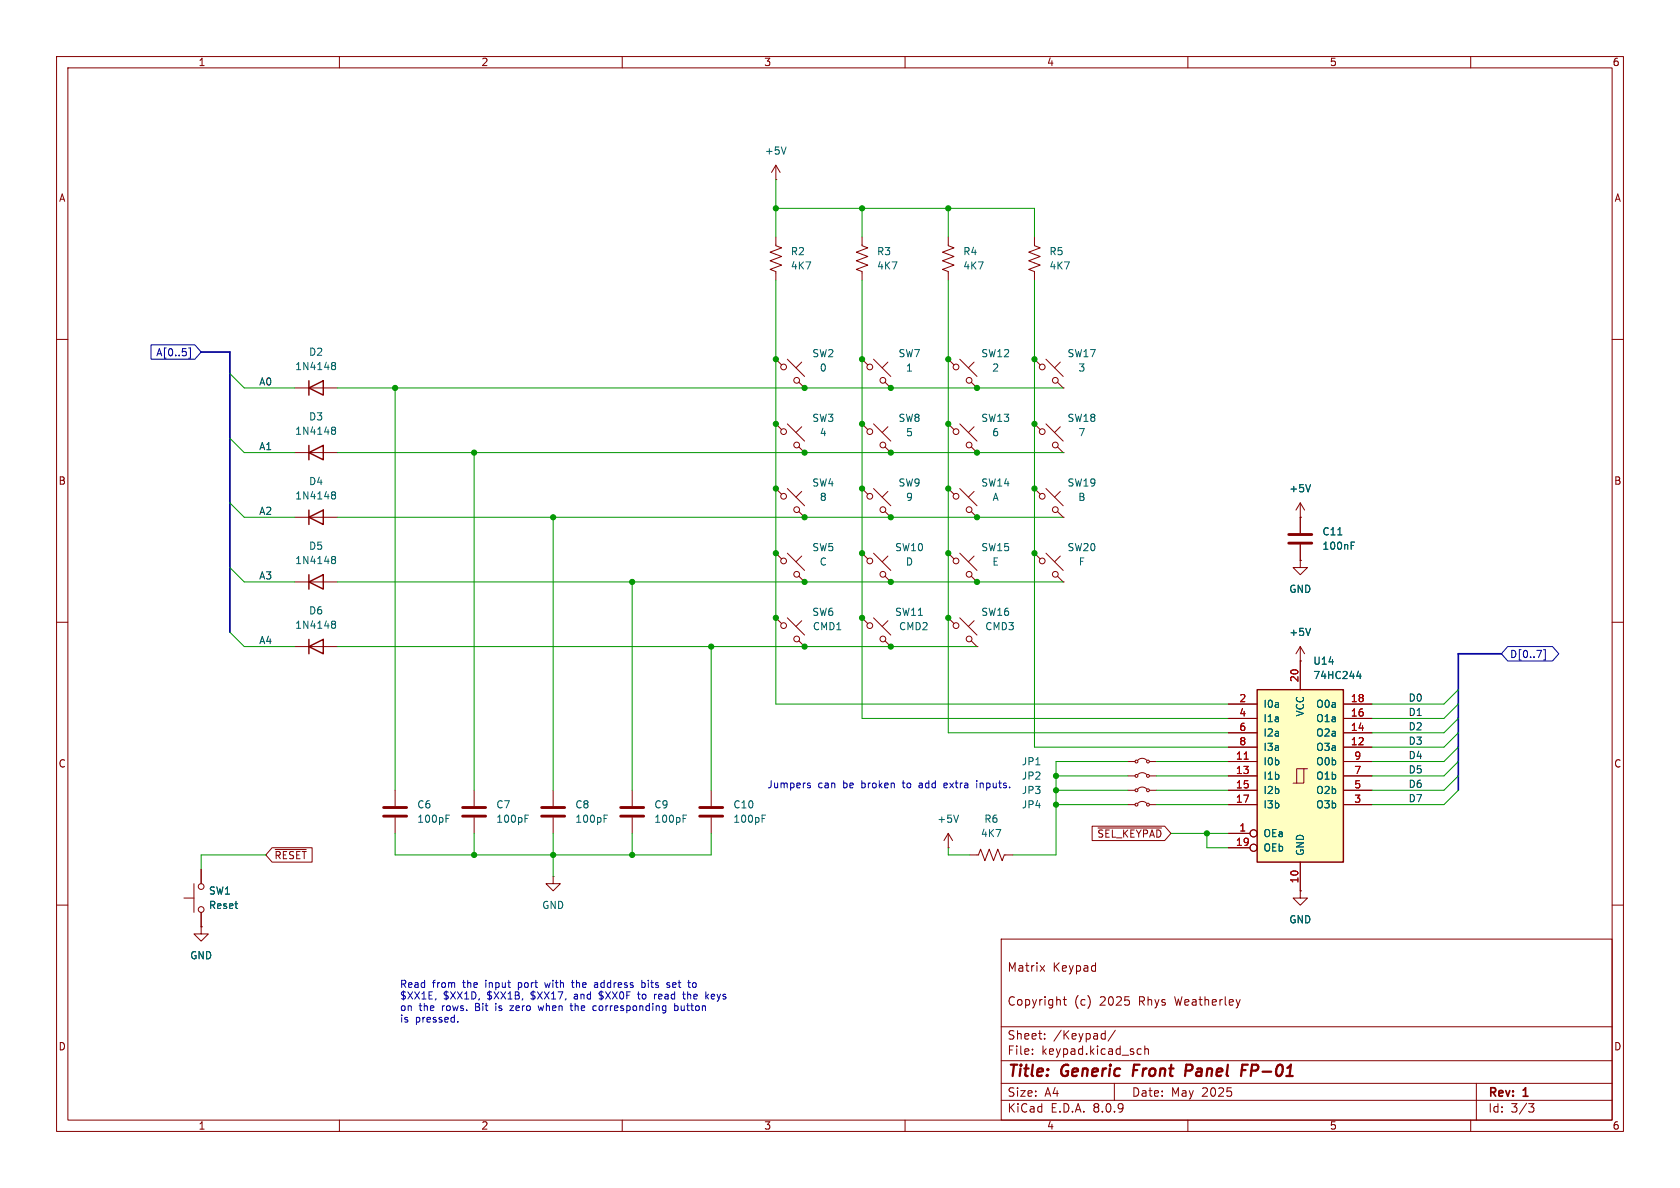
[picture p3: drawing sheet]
<svg xmlns="http://www.w3.org/2000/svg" width="297mm" height="210mm" viewBox="0 0 297 210" stroke-linecap="round" stroke-linejoin="round" font-family="sans-serif">
<g fill="none" stroke="#840000" stroke-width=".18">
<path d="M10 10h277v190h-277zM12 12h273v186h-273zM60 10v2M110 10v2M160 10v2M210 10v2M260 10v2M10 60h2M285 60h2M10 110h2M285 110h2M10 160h2"/>
<path d="M177 166h108v32h-108zM183.9 170.7l.8 1M184.7 170.7l-.8 1M188 176.7h.5M188.2 176.2v1.3l.3 .2M285 160h2M60 198v2M110 198v2M160 198v2M177 194.5h108M177 191.5h108M177 187.5h108"/>
<path d="M177 181.5h108M182.5 186.3v.1M182.5 185.5v.1M184.7 183.6v.1M184.7 182.8v.1M195 182.7l.4 .1M195.4 182.2v1.5M195.4 183.6l-.4 .1M197 191.5v3M197.2 182.1l-1.3 2M201.2 186.3h.5M201.2 185.5h.5"/>
<path d="M202.4 185.5l.2-.1 .4 .1v.9M202.4 184.9v1.5M210 198v2M260 198v2M261 191.5v6.5M270.2 195.1h1l-.5 .6 .4 .1 .1 .5-.3 .3h-.4"/>
</g>
<path d="M200.5 188.2l-.2 2M210.5 188.2h-.8l-.2 2M210.6 189.2l-1 .1M219.5 189.2h.7M219.6 188.2h1" fill="none" stroke="#840000" stroke-width=".4"/>
<path d="M222.2 121.9h15.3v30.5h-15.3z" fill="#ffffc2"/>
<g fill="none" stroke="#840000" stroke-width=".18">
<path d="M137.2 31.8h.1M137.2 29.2l-.8 1.3M137.2 29.2v2.6M137.2 29.2l.7 1.3M137.2 41.9v1.5l1 .4-2.1 .8 2.1 .7-2.1 .8 2.1 .8-2.1 .7 1.1 .4v1.5M152.4 41.9v1.5l1 .4-2 .8 2 .7-2 .8 2 .8-2 .7 1 .4v1.5M167.6 41.9v1.5l1.1 .4-2.1 .8 2.1 .7-2.1 .8 2.1 .8-2.1 .7 1 .4v1.5M182.9 41.9v1.5l1 .4-2 .8 2 .7-2 .8 2 .8-2 .7 1 .4v1.5M52.1 68.6h7.6M137.2 74.9l1 1M137.2 74.9h.1M137.2 63.5l1 1"/>
<path d="M137.2 63.5h.1M139.2 74.9l3 3.1M139.2 63.5l3 3M141.2 79l1 1M141.2 67.6l1 1M141.7 75.4l-1 1.1M141.7 64l-1 1M142.2 68.6h.1M152.4 74.9l1 1M152.4 74.9h.1M152.4 63.5l1 1M152.4 63.5h.1"/>
<path d="M154.4 74.9l3.1 3.1M154.4 63.5l3.1 3M156.5 79l1 1M156.5 67.6l1 1M157 75.4l-1 1.1M157 64l-1 1M157.5 68.6h.1M167.6 74.9l1.1 1M167.6 74.9h.1M167.6 63.5l1.1 1M167.6 63.5h.1M169.7 74.9l3 3.1"/>
<path d="M169.7 63.5l3 3M171.7 79l1 1M171.7 67.6l1 1M172.2 75.4l-1 1.1M172.2 64l-1 1M172.7 68.6h.1M182.9 74.9l1 1M182.9 74.9h.1M182.9 63.5l1 1M182.9 63.5h.1M184.9 74.9l3.1 3.1M184.9 63.5l3.1 3"/>
<path d="M186.9 79l1.1 1M186.9 67.6l1.1 1M187.5 75.4l-1.1 1.1M187.5 64l-1.1 1M188 68.6h.1M52.1 91.4h7.6M52.1 80h7.6M137.2 86.4l1 1M137.2 86.4h.1M137.2 97.8l1 1M137.2 97.8h.1M139.2 86.4l3 3"/>
<path d="M139.2 97.8l3 3M141.2 90.4l1 1M141.7 86.9l-1 1M141.7 98.3l-1 1M142.2 91.4h.1M142.2 80h.1M152.4 86.4l1 1M152.4 86.4h.1M152.4 97.8l1 1M152.4 97.8h.1M154.4 86.4l3.1 3M154.4 97.8l3.1 3"/>
<path d="M156.5 90.4l1 1M157 86.9l-1 1M157 98.3l-1 1M157.5 91.4h.1M157.5 80h.1M167.6 86.4l1.1 1M167.6 86.4h.1M167.6 97.8l1.1 1M167.6 97.8h.1M169.7 86.4l3 3M169.7 97.8l3 3M171.7 90.4l1 1"/>
<path d="M172.2 86.9l-1 1M172.2 98.3l-1 1M172.7 91.4h.1M172.7 80h.1M182.9 86.4l1 1M182.9 86.4h.1M182.9 97.8l1 1M182.9 97.8h.1M184.9 86.4l3.1 3M184.9 97.8l3.1 3M186.9 90.4l1.1 1M187.5 86.9l-1.1 1"/>
<path d="M187.5 98.3l-1.1 1M188 80h.1M188 91.4h.1M229.9 99.1v1.2h1.2l-1.2 1.3-1.3-1.3h1.3M229.9 99.1h.1M229.9 91.4h.1M229.9 88.9v5.3M229.9 96.3v2.8M229.9 88.9l-.8 1.3M229.9 88.9l.7 1.3M52.1 102.9h7.6M52.1 114.3h7.6"/>
<path d="M137.2 109.2l1 1M137.2 109.2h.1M139.2 109.2l3 3.1M141.2 101.9l1 1M141.2 113.3l1 1M141.7 109.7l-1 1M142.2 102.9h.1M142.2 114.3h.1M152.4 109.2l1 1M152.4 109.2h.1M154.4 109.2l3.1 3.1M156.5 113.3l1 1"/>
<path d="M156.5 101.9l1 1M157 109.7l-1 1M157.5 114.3h.1M157.5 102.9h.1M167.6 109.2l1.1 1M167.6 109.2h.1M169.7 109.2l3 3.1M171.7 113.3l1 1M171.7 101.9l1 1M172.2 109.7l-1 1M172.7 114.3h.1M172.7 102.9h.1"/>
<path d="M186.9 101.9l1.1 1M188 102.9h.1M229.9 116.8h.1M229.9 114.3v7.6M229.9 114.3l-.8 1.3M229.9 114.3l.7 1.3M69.8 139.7v2.8M83.8 139.7v2.8M97.8 139.7v2.8M111.8 139.7v2.8M125.7 139.7v2.8M199.4 134.6h1.3"/>
<path d="M199.4 137.2h1.3M199.4 139.7h1.3M201.2 134.4a1.08 1.08 0 0 1 1.5 0M201.2 139.4a1.08 1.08 0 0 1 1.5 0M201.2 136.9a1.08 1.08 0 0 1 1.5 0M203.2 134.6h1.3M203.2 137.2h1.3M203.2 139.7h1.3M217.2 134.6h5M217.2 132.1h5M217.2 137.2h5M217.2 129.5h5"/>
<path d="M217.2 139.7h5M217.2 127h5M217.2 124.5h5M230.5 135.9h-1.3v2.5M231.1 135.9h-.6v2.5h-1.9M237.5 134.6h5.1M237.5 132.1h5.1M237.5 137.2h5.1M237.5 129.5h5.1M237.5 139.7h5.1M237.5 127h5.1M237.5 124.5h5.1"/>
<path d="M32.5 158.8h1.8M34.3 156.2v5.1M35.6 153.7v2.5M48.1 149.9h7.1v2.5h-7.1l-1.1-1.3zM48.6 150.2h5.5M69.8 144.5v2.8M83.8 144.5v2.8M97.8 154.9v1.3h1.3l-1.3 1.3-1.3-1.3h1.3M97.8 154.9h.1M97.8 144.5v2.8M111.8 144.5v2.8M125.7 144.5v2.8"/>
<path d="M167.6 149.9h.1M167.6 147.3l-.7 1.3M167.6 147.3v2.6M167.6 147.3l.8 1.3M171.4 151.1h1.6l.4-1 .7 2 .8-2 .7 2 .8-2 .8 2 .3-1h1.6M193.1 146h12.8l1.1 1.3-1.1 1.3h-12.8zM194.1 146.4h11.3M199.4 142.2h1.3M201.2 142a1.08 1.08 0 0 1 1.5 0M203.2 142.2h1.3M217.2 147.3h3.8M217.2 142.2h5"/>
<path d="M217.2 149.9h3.8M229.9 157.5v1.3h1.2l-1.2 1.2-1.3-1.2h1.3M229.9 157.5h.1M229.9 152.4v5.1M237.5 142.2h5.1M35.6 163.8v1.3h1.2l-1.2 1.3-1.3-1.3h1.3M35.6 163.8h.1M35.6 161.3v2.5"/>
<circle cx="138.5" cy="76.3" r=".51"/>
<circle cx="138.5" cy="64.9" r=".51"/>
<circle cx="140.8" cy="78.7" r=".51"/>
<circle cx="140.8" cy="67.2" r=".51"/>
<circle cx="153.8" cy="64.9" r=".51"/>
<circle cx="153.8" cy="76.3" r=".51"/>
<circle cx="156.1" cy="78.7" r=".51"/>
<circle cx="156.1" cy="67.2" r=".51"/>
<circle cx="169" cy="64.9" r=".51"/>
<circle cx="169" cy="76.3" r=".51"/>
<circle cx="171.3" cy="78.7" r=".51"/>
<circle cx="171.3" cy="67.2" r=".51"/>
<circle cx="184.3" cy="76.3" r=".51"/>
<circle cx="184.3" cy="64.9" r=".51"/>
<circle cx="186.6" cy="78.7" r=".51"/>
<circle cx="186.6" cy="67.2" r=".51"/>
<circle cx="138.5" cy="99.2" r=".51"/>
<circle cx="138.5" cy="87.7" r=".51"/>
<circle cx="140.8" cy="90.1" r=".51"/>
<circle cx="153.8" cy="87.7" r=".51"/>
<circle cx="153.8" cy="99.2" r=".51"/>
<circle cx="156.1" cy="90.1" r=".51"/>
<circle cx="169" cy="87.7" r=".51"/>
<circle cx="169" cy="99.2" r=".51"/>
<circle cx="171.3" cy="90.1" r=".51"/>
<circle cx="184.3" cy="99.2" r=".51"/>
<circle cx="184.3" cy="87.7" r=".51"/>
<circle cx="186.6" cy="90.1" r=".51"/>
<circle cx="138.5" cy="110.6" r=".51"/>
<circle cx="140.8" cy="113" r=".51"/>
<circle cx="140.8" cy="101.5" r=".51"/>
<circle cx="153.8" cy="110.6" r=".51"/>
<circle cx="156.1" cy="101.5" r=".51"/>
<circle cx="156.1" cy="113" r=".51"/>
<circle cx="169" cy="110.6" r=".51"/>
<circle cx="171.3" cy="113" r=".51"/>
<circle cx="171.3" cy="101.5" r=".51"/>
<circle cx="186.6" cy="101.5" r=".51"/>
<circle cx="200.9" cy="139.7" r=".25"/>
<circle cx="200.9" cy="134.6" r=".25"/>
<circle cx="200.9" cy="137.2" r=".25"/>
<circle cx="202.9" cy="139.7" r=".25"/>
<circle cx="202.9" cy="134.6" r=".25"/>
<circle cx="202.9" cy="137.2" r=".25"/>
<circle cx="35.6" cy="156.7" r=".51"/>
<circle cx="200.9" cy="142.2" r=".25"/>
<circle cx="202.9" cy="142.2" r=".25"/>
<circle cx="221.6" cy="149.9" r=".63"/>
<circle cx="221.6" cy="147.3" r=".63"/>
<circle cx="35.6" cy="160.8" r=".51"/>
</g>
<path d="M54.6 68.6l2.5-1.3v2.6zM54.6 67.3v2.6M54.6 78.7v2.6M54.6 91.4l2.5-1.2v2.5zM54.6 80l2.5-1.3v2.6zM54.6 90.2v2.5M54.6 102.9l2.5-1.3v2.5zM54.6 114.3l2.5-1.3v2.6zM54.6 101.6v2.5M54.6 113v2.6M222.2 121.9h15.3v30.5h-15.3z" fill="none" stroke="#840000" stroke-width=".25"/>
<path d="M220 134.2h.7" fill="none" stroke="#a90000" stroke-width=".18"/>
<g fill="none" stroke="#006464" stroke-width=".18">
<path d="M139 26l-.4 1.2M58.7 64.1h.4l.2 .1v.2l-.2 .2M58.7 75.6l.4-.1 .2 .1v.2l-.2 .3M58.7 76l.1 .1M58.7 64.6h.1M58.8 76.1h.3M58.8 76.1h-.1M58.8 64.6h.3M58.8 64.6l-.1 .1M59.1 64.6l.2 .3v.3l-.2 .1h-.4M59.1 76.1l.2 .2v.4l-.2 .1-.4-.1M58.7 87.4l.1 .1"/>
<path d="M58.7 87l.4-.1 .2 .2v.1l-.2 .3M58.7 98.4h.4l.2 .1v.2l-.2 .2M58.7 98.9h.1M58.8 87.5h.3M58.8 87.5h-.1M58.8 98.9h.3M58.8 98.9l-.1 .1M59.1 87.5l.2 .2v.4l-.2 .1-.4-.1M59.1 98.9l.2 .3v.3l-.2 .1h-.4M231.7 85.7l-.4 1.2M236.5 94.6h.7M238.9 96.4h.4"/>
<path d="M238.9 95.8h.6M58.7 109.9l.4-.1 .2 .1v.2l-.2 .2M58.7 110.3h.1M58.8 110.3h.3M58.8 110.3l-.1 .1M59.1 110.3l.2 .3v.3l-.2 .2-.4-.1M231.7 111.1l-.4 1.2M240.2 118.6l-.3 .9h.7M240.5 119.1v.9M78.9 144.7h.4M78.9 144.1h.6M92.8 144.7h.4"/>
<path d="M92.8 144.1h.6M106.8 144.7h.4M106.8 144.1h.6M120.8 144.7h.4M120.8 144.1h.6M134.7 144.7h.5M134.7 144.1h.6M169.5 144.1l-.5 1.3"/>
</g>
<path d="M227.8 96h4.1M227.8 94.5h4.1M67.8 144.3h4.1M67.8 142.7h4.1M81.8 144.3h4.1M81.8 142.7h4.1M95.8 144.3h4M95.8 142.7h4M109.7 144.3h4.1M109.7 142.7h4.1M123.7 144.3h4.1M123.7 142.7h4.1" fill="none" stroke="#840000" stroke-width=".51"/>
<path d="M26.7 61h7.7l1.2 1.2-1.2 1.3h-7.7zM33.4 61.5h.3v1.8h-.3M266.5 114.3h8l1.1 1.3-1.1 1.2h-8l-1.1-1.2zM272.9 114.8h.3v1.9h-.3" fill="none" stroke="#000084" stroke-width=".18"/>
<g fill="none" stroke="#0000c2" stroke-width=".18">
<path d="M142.8 138.8l.5 .2-.1 .2-.3 .1M142.8 138.5h.4M162.6 138.4l-.1 .1M162.6 138.8l-.1 .2 .1 .3M167.3 138.4h-.2l-.2 .2v.6l.4 .1M167.5 138.7l-.6 .1M172.7 138v.1M172.7 138.4v.9M90.1 177.8h.7l-.7 .8h.7M95.1 177.8l.3 .8 .2-.6M96.3 173.7l.2 .9M100.8 177.8h.5"/>
<path d="M100.9 177.4v1.1l.4 .1M101 173.7h.5M101.2 173.3v1.1l.3 .2M104.9 177.9h.5M104.9 178.6h.5M105.1 173.8h.5M105.7 174l-.5 .1-.1 .2 .1 .3 .5-.1M105.9 176.5l.2 .1M106 175.5l-.1 .2 .1 .2M112.7 175.8h.5M112.9 175.3v1.1l.3 .2M113.5 173.8l.3-.1 .3 .2-.1 .6h-.5"/>
<path d="M113.5 173.3v1.3M116.1 175.8l-.4 .2M117.9 173.8h.5M117.9 174.1l.5 .1v.2l-.2 .2-.3-.1M119.3 177.9l.3-.1 .3 .2-.1 .6h-.5M119.3 177.4v1.2M120.7 175.8h.4M120.8 175.3v1.1l.3 .2M122.5 173.8l.2-.1 .3 .1 .1 .5-.1 .2-.3 .1-.2-.2zM124.9 176.1l.4 .5M125.3 175.8l-.5 .4M80.9 180.6v.1"/>
</g>
<path d="M35.6 62.2h5v49.6M265.4 115.6h-7.6v24.1" fill="none" stroke="#000084" stroke-width=".3"/>
<g fill="none" stroke="#009600" stroke-width=".18">
<path d="M137.2 36.8h45.7v5.1M137.2 31.8v10.1M152.4 36.8v5.1M167.6 36.8v5.1M137.2 49.5v75h80M152.4 49.5v77.5h64.8M167.6 49.5v80h49.6M182.9 49.5v82.6h34.3M40.6 66l2.6 2.6h8.9M40.6 77.5l2.6 2.5h8.9M59.7 68.6h128.3M69.8 68.6v71.1"/>
<path d="M40.6 88.9l2.6 2.5h8.9M59.7 80h128.3M59.7 91.4h128.3M83.8 80v59.7M97.8 91.4v48.3M40.6 100.3l2.6 2.6h8.9M40.6 111.8l2.6 2.5h8.9M59.7 102.9h128.3M59.7 114.3h113M111.8 102.9v36.8M125.7 114.3v25.4M186.7 137.2h12.7"/>
<path d="M186.7 139.7h12.7M199.4 134.6h-12.7v16.5h-7.6M204.5 137.2h12.7M204.5 139.7h12.7M204.5 134.6h12.7M257.8 139.7l-2.5 2.5h-12.7M257.8 134.6l-2.5 2.6h-12.7M257.8 137.2l-2.5 2.5h-12.7M257.8 127l-2.5 2.5h-12.7M257.8 132.1l-2.5 2.5h-12.7M257.8 124.5l-2.5 2.5h-12.7M257.8 121.9l-2.5 2.6h-12.7"/>
<path d="M257.8 129.5l-2.5 2.6h-12.7M47 151.1h-11.4v2.6M69.8 147.3v3.8h55.9v-3.8M83.8 147.3v3.8M97.8 147.3v7.6M111.8 147.3v3.8M167.6 149.9v1.2h3.8M186.7 142.2h12.7M204.5 142.2h12.7M207 147.3h10.2M213.4 147.3v2.6h3.8"/>
</g>
<g fill="#009600" stroke="#009600" stroke-width=".18">
<circle cx="152.4" cy="86.4" r=".46"/>
<circle cx="157.5" cy="80" r=".46"/>
<circle cx="152.4" cy="74.9" r=".46"/>
<circle cx="157.5" cy="91.4" r=".46"/>
<circle cx="142.2" cy="114.3" r=".46"/>
<circle cx="111.8" cy="151.1" r=".46"/>
<circle cx="137.2" cy="63.5" r=".46"/>
<circle cx="152.4" cy="63.5" r=".46"/>
<circle cx="142.2" cy="68.6" r=".46"/>
<circle cx="137.2" cy="74.9" r=".46"/>
<circle cx="137.2" cy="86.4" r=".46"/>
<circle cx="142.2" cy="80" r=".46"/>
<circle cx="213.4" cy="147.3" r=".46"/>
<circle cx="152.4" cy="97.8" r=".46"/>
<circle cx="157.5" cy="102.9" r=".46"/>
<circle cx="152.4" cy="109.2" r=".46"/>
<circle cx="137.2" cy="109.2" r=".46"/>
<circle cx="157.5" cy="114.3" r=".46"/>
<circle cx="142.2" cy="102.9" r=".46"/>
<circle cx="137.2" cy="97.8" r=".46"/>
<circle cx="142.2" cy="91.4" r=".46"/>
<circle cx="172.7" cy="80" r=".46"/>
<circle cx="167.6" cy="74.9" r=".46"/>
<circle cx="182.9" cy="74.9" r=".46"/>
<circle cx="182.9" cy="86.4" r=".46"/>
<circle cx="167.6" cy="86.4" r=".46"/>
<circle cx="167.6" cy="109.2" r=".46"/>
<circle cx="111.8" cy="102.9" r=".46"/>
<circle cx="97.8" cy="91.4" r=".46"/>
<circle cx="97.8" cy="151.1" r=".46"/>
<circle cx="125.7" cy="114.3" r=".46"/>
<circle cx="83.8" cy="151.1" r=".46"/>
<circle cx="157.5" cy="68.6" r=".46"/>
<circle cx="167.6" cy="63.5" r=".46"/>
<circle cx="152.4" cy="36.8" r=".46"/>
<circle cx="167.6" cy="36.8" r=".46"/>
<circle cx="137.2" cy="36.8" r=".46"/>
<circle cx="182.9" cy="63.5" r=".46"/>
<circle cx="172.7" cy="68.6" r=".46"/>
<circle cx="172.7" cy="91.4" r=".46"/>
<circle cx="167.6" cy="97.8" r=".46"/>
<circle cx="182.9" cy="97.8" r=".46"/>
<circle cx="186.7" cy="139.7" r=".46"/>
<circle cx="186.7" cy="142.2" r=".46"/>
<circle cx="172.7" cy="102.9" r=".46"/>
<circle cx="186.7" cy="137.2" r=".46"/>
<circle cx="83.8" cy="80" r=".46"/>
<circle cx="69.8" cy="68.6" r=".46"/>
</g>
<g font-size="2.8" fill="#840000">
<text x="178" y="190.9">Title:</text>
<text x="187.7" y="190.9">Generic</text>
<text x="201.1" y="190.9">Front</text>
<text x="211.2" y="190.9">Panel</text>
<text x="221.9" y="190.9">FP-01</text>
</g>
<g font-size="2.1" fill="#840000">
<text x="178" y="172">Matrix</text>
<text x="186.1" y="172">Keypad</text>
<text x="178" y="178">Copyright</text>
<text x="189.9" y="178">(c)</text>
<text x="194.5" y="178">2025</text>
<text x="201.5" y="178">Rhys</text>
<text x="208" y="178">Weatherley</text>
<text x="178" y="184">Sheet:</text>
<text x="186.2" y="184">/Keypad/</text>
<text x="178" y="186.7">File:</text>
<text x="184.1" y="186.7">keypad.kicad_sch</text>
<text x="178" y="196.9">KiCad</text>
<text x="178" y="194.1">Size:</text>
<text x="184.7" y="194.1">A4</text>
<text x="185.7" y="196.9">E.D.A.</text>
<text x="193.3" y="196.9">8.0.9</text>
<text x="200" y="194.1">Date:</text>
<text x="207" y="194.1">May</text>
<text x="212.5" y="194.1">2025</text>
<text x="263" y="194.3">Rev:</text>
<text x="263" y="196.9">Id:</text>
<text x="267.1" y="196.9">3/3</text>
<text x="269.4" y="194.3">1</text>
</g>
<g font-size="1.8" fill="#840000">
<text x="35" y="11.9">1</text>
<text x="85" y="11.9">2</text>
<text x="135" y="11.9">3</text>
<text x="185" y="11.9">4</text>
<text x="235" y="11.9">5</text>
<text x="285" y="11.9">6</text>
<text x="10.3" y="35.9">A</text>
<text x="285.3" y="35.9">A</text>
<text x="10.3" y="85.9">B</text>
<text x="285.3" y="85.9">B</text>
<text x="10.3" y="135.9">C</text>
<text x="285.3" y="135.9">C</text>
<text x="193.9" y="148.3">~{SEL_KEYPAD}</text>
<text x="48.4" y="152.1">~{RESET}</text>
<text x="10.3" y="185.9">D</text>
<text x="285.3" y="185.9">D</text>
<text x="35" y="199.9">1</text>
<text x="85" y="199.9">2</text>
<text x="135" y="199.9">3</text>
<text x="185" y="199.9">4</text>
<text x="235" y="199.9">5</text>
<text x="285" y="199.9">6</text>
</g>
<g font-size="1.8" fill="#006464">
<text x="135.1" y="27.5">+5V</text>
<text x="139.7" y="45.3">R2</text>
<text x="139.7" y="47.9">4K7</text>
<text x="154.9" y="45.3">R3</text>
<text x="154.9" y="47.9">4K7</text>
<text x="170.2" y="45.3">R4</text>
<text x="170.2" y="47.9">4K7</text>
<text x="185.4" y="45.3">R5</text>
<text x="185.4" y="47.9">4K7</text>
<text x="52.1" y="65.6">1N4148</text>
<text x="54.5" y="63.1">D2</text>
<text x="143.5" y="63.3">SW2</text>
<text x="144.8" y="65.9">0</text>
<text x="158.7" y="63.3">SW7</text>
<text x="160.1" y="65.9">1</text>
<text x="173.4" y="63.3">SW12</text>
<text x="175.3" y="65.9">2</text>
<text x="188.6" y="63.3">SW17</text>
<text x="190.6" y="65.9">3</text>
<text x="52.1" y="77.1">1N4148</text>
<text x="54.5" y="74.5">D3</text>
<text x="143.5" y="74.8">SW3</text>
<text x="144.8" y="77.3">4</text>
<text x="158.7" y="74.8">SW8</text>
<text x="160.1" y="77.3">5</text>
<text x="173.4" y="74.8">SW13</text>
<text x="175.3" y="77.3">6</text>
<text x="188.6" y="74.8">SW18</text>
<text x="190.6" y="77.3">7</text>
<text x="52.1" y="88.5">1N4148</text>
<text x="54.5" y="86">D4</text>
<text x="143.5" y="86.2">SW4</text>
<text x="144.8" y="88.7">8</text>
<text x="158.7" y="86.2">SW9</text>
<text x="160.1" y="88.7">9</text>
<text x="173.4" y="86.2">SW14</text>
<text x="175.4" y="88.7">A</text>
<text x="188.6" y="86.2">SW19</text>
<text x="190.5" y="88.7">B</text>
<text x="227.8" y="87.2">+5V</text>
<text x="233.7" y="94.8">C11</text>
<text x="52.1" y="99.9">1N4148</text>
<text x="54.5" y="97.4">D5</text>
<text x="143.5" y="97.6">SW5</text>
<text x="144.8" y="100.2">C</text>
<text x="158.1" y="97.6">SW10</text>
<text x="160" y="100.2">D</text>
<text x="173.4" y="97.6">SW15</text>
<text x="175.3" y="100.2">E</text>
<text x="188.6" y="97.6">SW20</text>
<text x="190.6" y="100.2">F</text>
<text x="233.7" y="97.4">100nF</text>
<text x="227.8" y="105">GND</text>
<text x="52.1" y="111.4">1N4148</text>
<text x="54.5" y="108.8">D6</text>
<text x="143.5" y="109.1">SW6</text>
<text x="143.6" y="111.6">CMD1</text>
<text x="158.1" y="109.1">SW11</text>
<text x="158.8" y="111.6">CMD2</text>
<text x="173.4" y="109.1">SW16</text>
<text x="174.1" y="111.6">CMD3</text>
<text x="227.8" y="112.6">+5V</text>
<text x="232.1" y="117.7">U14</text>
<text x="223.3" y="125.3">I0a</text>
<text x="232.1" y="120.2">74HC244</text>
<text x="232.6" y="125.3">O0a</text>
<text x="223.3" y="127.9">I1a</text>
<text x="223.3" y="130.4">I2a</text>
<text x="230.7" y="126.8" transform="rotate(-90 230.7 126.8)">VCC</text>
<text x="232.6" y="130.4">O2a</text>
<text x="232.6" y="127.9">O1a</text>
<text x="180.5" y="135.5">JP1</text>
<text x="223.3" y="135.5">I0b</text>
<text x="223.3" y="132.9">I3a</text>
<text x="232.6" y="132.9">O3a</text>
<text x="232.6" y="135.5">O0b</text>
<text x="73.7" y="143.1">C6</text>
<text x="87.6" y="143.1">C7</text>
<text x="101.6" y="143.1">C8</text>
<text x="115.6" y="143.1">C9</text>
<text x="129.5" y="143.1">C10</text>
<text x="180.5" y="140.6">JP3</text>
<text x="180.5" y="143.1">JP4</text>
<text x="180.5" y="138">JP2</text>
<text x="223.3" y="138">I1b</text>
<text x="223.3" y="140.6">I2b</text>
<text x="223.3" y="143.1">I3b</text>
<text x="232.6" y="143.1">O3b</text>
<text x="232.6" y="140.6">O2b</text>
<text x="232.6" y="138">O1b</text>
<text x="73.7" y="145.6">100pF</text>
<text x="87.6" y="145.6">100pF</text>
<text x="101.6" y="145.6">100pF</text>
<text x="115.6" y="145.6">100pF</text>
<text x="129.5" y="145.6">100pF</text>
<text x="165.6" y="145.6">+5V</text>
<text x="173.3" y="148.2">4K7</text>
<text x="173.9" y="145.6">R6</text>
<text x="223.3" y="148.2">OEa</text>
<text x="223.3" y="150.7">OEb</text>
<text x="230.7" y="151.4" transform="rotate(-90 230.7 151.4)">GND</text>
<text x="36.8" y="158.3">SW1</text>
<text x="36.8" y="160.9">Reset</text>
<text x="95.8" y="160.9">GND</text>
<text x="227.8" y="163.4">GND</text>
<text x="33.5" y="169.8">GND</text>
</g>
<g font-size="1.8" fill="#000084">
<text x="27.5" y="63.2">A[0..5]</text>
<text x="266.9" y="116.5">D[0..7]</text>
</g>
<g font-size="1.8" fill="#0f0f0f">
<text x="45.7" y="68.2">A0</text>
<text x="45.7" y="79.7">A1</text>
<text x="45.7" y="91.1">A2</text>
<text x="45.7" y="102.5">A3</text>
<text x="45.7" y="114">A4</text>
<text x="248.9" y="124.1">D0</text>
<text x="248.9" y="126.7">D1</text>
<text x="248.9" y="131.7">D3</text>
<text x="248.9" y="129.2">D2</text>
<text x="248.9" y="134.3">D4</text>
<text x="248.9" y="136.8">D5</text>
<text x="248.9" y="141.9">D7</text>
<text x="248.9" y="139.4">D6</text>
</g>
<g font-size="1.8" fill="#a90000">
<text x="219" y="124.2">2</text>
<text x="229.6" y="120.7" transform="rotate(-90 229.6 120.7)">20</text>
<text x="238.7" y="124.2">18</text>
<text x="219" y="126.7">4</text>
<text x="219" y="129.3">6</text>
<text x="219" y="131.8">8</text>
<text x="238.7" y="131.8">12</text>
<text x="238.7" y="129.3">14</text>
<text x="238.7" y="126.7">16</text>
<text x="218.4" y="134.4">11</text>
<text x="218.4" y="136.9">13</text>
<text x="239.3" y="136.9">7</text>
<text x="239.3" y="134.4">9</text>
<text x="218.4" y="139.4">15</text>
<text x="218.4" y="142">17</text>
<text x="239.3" y="142">3</text>
<text x="239.3" y="139.4">5</text>
<text x="218.4" y="149.6">19</text>
<text x="219" y="147.1">1</text>
<text x="229.6" y="156.3" transform="rotate(-90 229.6 156.3)">10</text>
</g>
<g font-size="1.8" fill="#0000c2">
<text x="135.6" y="139.6">Jumpers</text>
<text x="144.6" y="139.6">can</text>
<text x="149.2" y="139.6">be</text>
<text x="152.6" y="139.6">broken</text>
<text x="160.1" y="139.6">to</text>
<text x="163.1" y="139.6">add</text>
<text x="167.7" y="139.6">extra</text>
<text x="173.7" y="139.6">inputs.</text>
<text x="70.6" y="174.8">Read</text>
<text x="70.6" y="176.9">$XX1E,</text>
<text x="70.6" y="178.9">on</text>
<text x="74.1" y="178.9">the</text>
<text x="76.4" y="174.8">from</text>
<text x="78.2" y="178.9">rows.</text>
<text x="78.4" y="176.9">$XX1D,</text>
<text x="82" y="174.8">the</text>
<text x="84.3" y="178.9">Bit</text>
<text x="86.1" y="174.8">input</text>
<text x="86.3" y="176.9">$XX1B,</text>
<text x="88.1" y="178.9">is</text>
<text x="90.9" y="178.9">zero</text>
<text x="92" y="174.8">port</text>
<text x="94.1" y="176.9">$XX17,</text>
<text x="96.1" y="178.9">when</text>
<text x="97" y="174.8">with</text>
<text x="102" y="176.9">and</text>
<text x="102" y="178.9">the</text>
<text x="102" y="174.8">the</text>
<text x="106.1" y="178.9">corresponding</text>
<text x="106.1" y="174.8">address</text>
<text x="106.6" y="176.9">$XX0F</text>
<text x="113.7" y="176.9">to</text>
<text x="114.7" y="174.8">bits</text>
<text x="116.7" y="176.9">read</text>
<text x="119.4" y="174.8">set</text>
<text x="120.7" y="178.9">button</text>
<text x="122.1" y="176.9">the</text>
<text x="126.2" y="176.9">keys</text>
<text x="70.6" y="181">is</text>
<text x="73.4" y="181">pressed.</text>
</g>
</svg>
